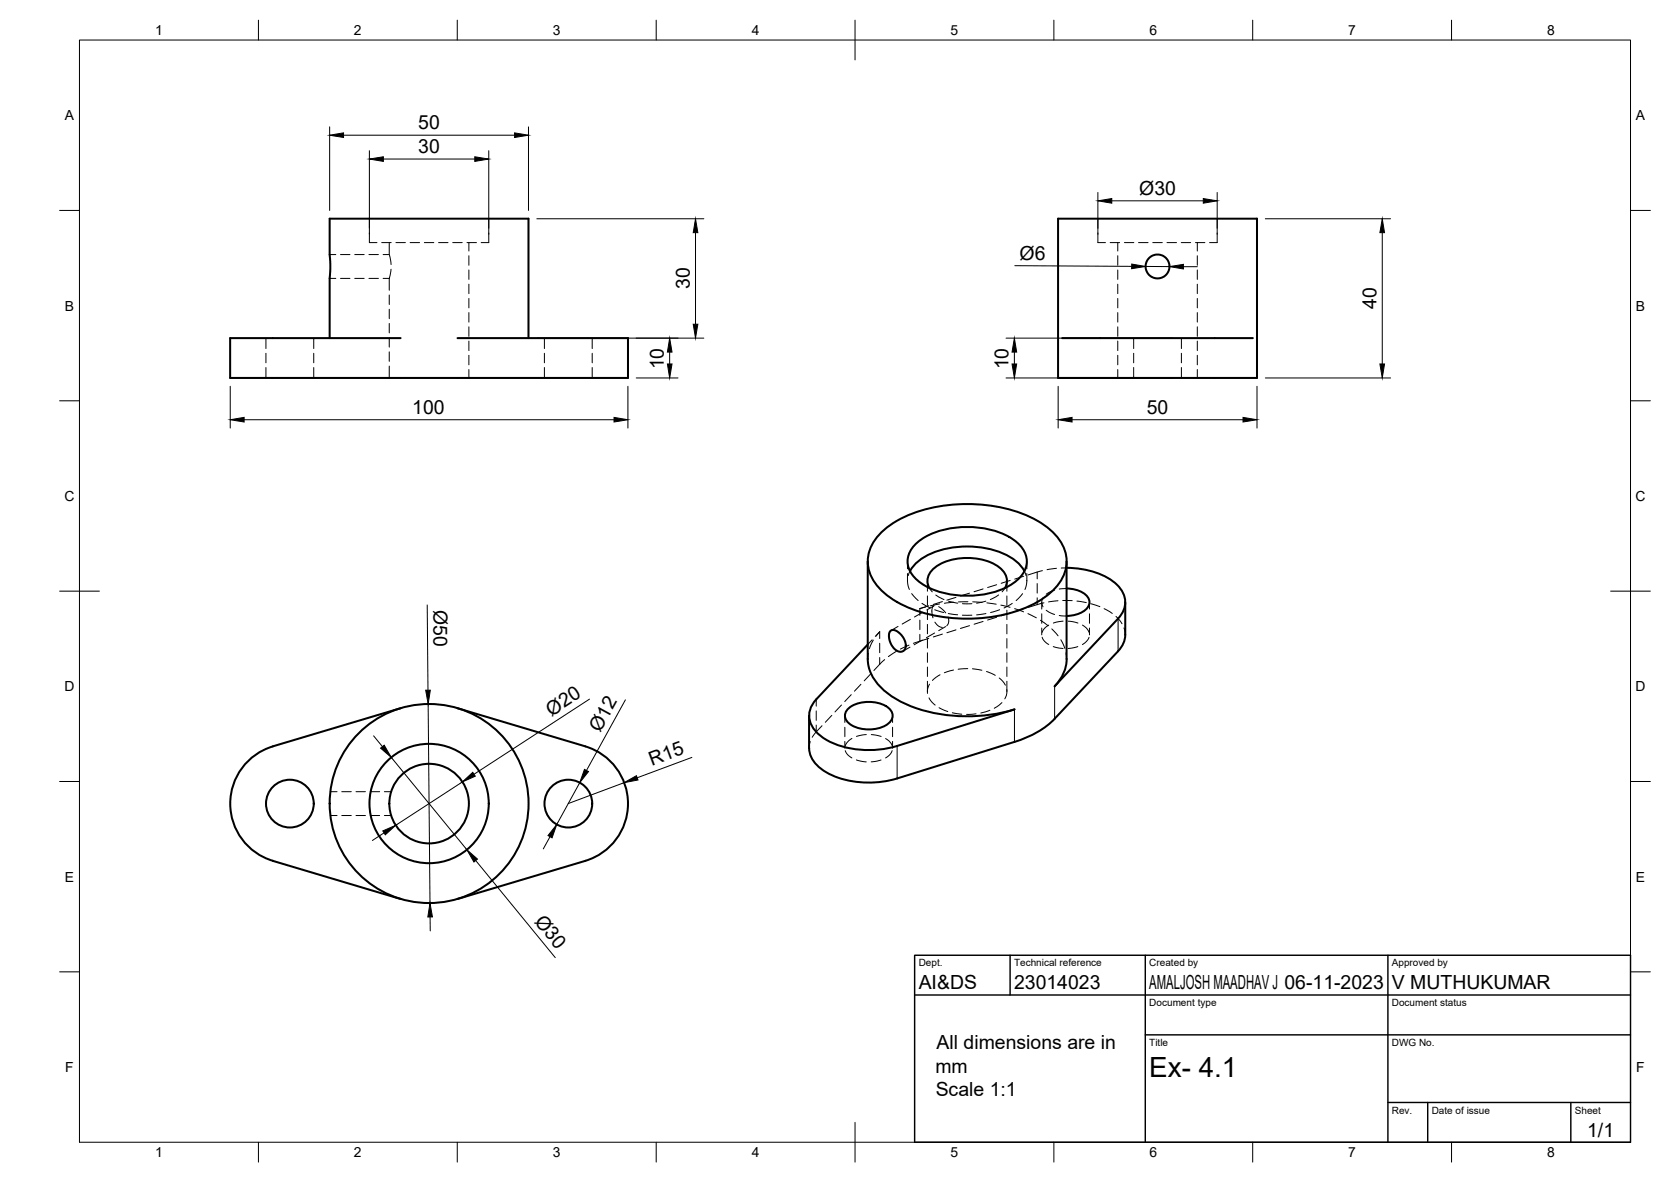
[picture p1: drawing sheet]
<svg xmlns="http://www.w3.org/2000/svg" width="420mm" height="297mm" viewBox="0 0 420 297" stroke-linecap="round" stroke-linejoin="round" font-family="sans-serif">
<!-- layer: Hidden -->
<g fill="none" stroke="#000" stroke-width=".25">
<path d="M92.9 58.6v2.4h1.9M92.9 55v2.4M122.9 58.6v2.4h-1.9M122.9 55v2.4M276.1 58.6v2.4h1.9M276.1 55v2.4M306 58.6v2.4h-1.9M306 55v2.4M82.9 70h1.5M82.9 64h1.5M85.6 70h2.4M85.6 64h2.4"/>
<path d="M89.2 70h2.4M89.2 64h2.4M92.8 70h2.3M92.8 64h2.3M96 61h2.4M96.3 70h1.6M97.9 61v3h-1.6M97.9 70v2.9M97.9 74.1v2.4M97.9 77.7v2.4M97.9 64.1l.4 2.4M98.3 67.7l-.4 2.3"/>
<path d="M99.5 61h2.4M103.1 61h2.4M106.7 61h2.4M110.3 61h2.3M113.8 61h2.4M117.4 61h2.4M117.9 61v2.1M117.9 64.3v2.4M117.9 67.8v2.4M117.9 71.4v2.4M117.9 75v2.4M117.9 78.6v2.3"/>
<path d="M279.1 61h2.4M281.1 61v2.1M281.1 64.3v2.4M281.1 67.8v2.4M281.1 71.4v2.4M281.1 75v2.4M281.1 78.6v2.3M282.7 61h2.4M286.3 61h2.4M289.9 61h2.3M293.4 61h2.4M297 61h2.4"/>
<path d="M300.6 61h2.4M301.1 61v2.1M301.1 64.3v2.4M301.1 67.8v2.4M301.1 71.4v2.4M301.1 75v2.4M301.1 78.6v2.3M66.9 85v2.6M66.9 88.8v2.4M66.9 92.4v2.6M78.9 85v2.6M78.9 88.8v2.4"/>
<path d="M78.9 92.4v2.6M97.9 81.3v2.4M97.9 84.9v2.3M97.9 88.4v2.4M97.9 92v3M117.9 82.1v2.4M117.9 85.7v2.4M117.9 89.3v2.4M117.9 92.9v2.1M136.9 85v2.6M136.9 88.8v2.4M136.9 92.4v2.6"/>
<path d="M148.9 85v2.6M148.9 88.8v2.4M148.9 92.4v2.6M281.1 82.1v2.4M281.1 85.7v2.4M281.1 89.3v2.4M281.1 92.9v2.1M285.1 85v2.6M285.1 88.8v2.4M285.1 92.4v2.6M297.1 85v2.6M297.1 88.8v2.4"/>
<path d="M297.1 92.4v2.6M301.1 82.1v2.4M301.1 85.7v2.4M301.1 89.3v2.4M301.1 92.9v2.1M220.3 159.9l.9-1.1-1.1 1.1M225.8 157.4l-1.7 1M228.2 141.1v1.8M228.2 144.1v1.9M228.2 145.8l.2 1.5 .3 .8M228.8 143.5l-.4 1.2M228.9 155.6l-2.1 1.2"/>
<path d="M229.3 149.2l1.6 1.7M231.8 151.6l2.1 1.2M232 153.9l-2.1 1.2M233.2 146v2.6M233.2 149.8v2.4M233.2 153.3v2.4M233.2 156.9v2.4M233.5 152.2l-2.2 .7 1.5-.4M233.7 147.8l.7 .9M234.8 152.3l-1.8 1M234.9 152.2l-.4 .3-.2 .8 .3 2M235 159.1l-2.1 1.2"/>
<path d="M235 153.2l2.3 .7M235.1 156.3v.1a2.51 2.51 0 0 0 1.8 1.3M235.3 149.5l2.1 1.2M236 152.4l1.1 .8 .7 .8M236.3 151.8l-2.4 .4M237 151.2l-2.3 .7M237 159.3l-2.3 .8M237.8 157.5l-1.8 1M238.4 155.1a2 2 0 0 1-.4 2.2M238.4 154.2l2.4 .3M238.5 151.1l2.3 .5M239.8 151.3l-2.4 .3"/>
<path d="M240.4 150.1l-2.3 .7M240.4 158.3l-2.3 .7M242 154.6h2.4M242 151.7h2.4M243.4 151.2l-2.4 .1M243.8 149.1l-2.3 .7M243.8 157.2l-2.3 .7M244.6 151.2l2.4 .2M247.2 148l-2.3 .7M247.2 156.2l-2.3 .7M247.9 151.1l-2.3 .5M247.9 154.2l-2.3 .3"/>
<path d="M248.1 151.5l2.4 .3M250.6 146.9l-2.3 .7M250.6 155.1l-2.3 .7M251.1 149.5l-2.1 1.2M251.4 153.2l-2.3 .7M251.7 152.1l2.3 .5M252.7 147.8l-.7 .9M253.2 146v2.6M253.2 149.8v2.4M253.2 153.3v2.4M253.2 156.9v2.4M254 145.9l-2.3 .7"/>
<path d="M254 154.1l-2.3 .7M254.5 151.6l-2 1.2M255.1 153l2.3 .8M257.1 149.2l-1.6 1.7M257.4 144.8l-2.3 .7M257.4 153l-2.3 .7M257.6 143.5l.4 1.2M258.2 145.8l-.2 1.5-.3 .9M258.2 141.1v1.8M258.2 144.1v1.9M258.5 154.2l2.1 1.1M261.6 155.9l1.9 1.4"/>
<path d="M261.9 151.3v1.8M261.9 154.2v2.4M261.9 157.8v1.7M262.1 143.4l-3.5 1.1M262.3 150.2l-.4 1.1 .4 1.2M262.5 151.5l-3.9 1.1M263.1 153.4l2.1 1M263.7 157.1l-1.1 .9-.6 .9M264.5 158l1.5 1.8M265.2 148.3l-2.1 1M265.6 142.8l-2.3 .4M266 151l-2.3 .3"/>
<path d="M266.3 154.7l1.9 .1M267.2 150.9h2.4M267.3 156.1l-2.4 .5M268.2 147.9l-1.9 .1M268.2 142.7l-1.4 .1M268.6 156.1l2.4 .5M270.8 151.1l2.3 .3M272.2 157.1l.8 .6 .8 1.2M273.9 151.3v1.8M273.9 154.2v2.4M273.9 157.8v1.7M274.3 151.7l2.2 .8"/>
<path d="M277.6 153l2.1 1.2M280.6 154.9l1.5 1.8M282.6 157.8l.3 1.7M209.1 179.8l-1.6 1.7M211.6 177.2l-1.6 1.7M212.4 179.9v1.7M214 174.6l-1.6 1.7M216.5 172l-1.7 1.7M218.3 164.2l-.1 1.4M218.9 169.4l-1.6 1.7M219.3 160.8l-1.1 1.2M219.6 160.9l-1 2.1"/>
<path d="M222.4 165.8l-2.7 2.7M224.4 179.9v1.7M225.4 163.7l-2 1.3M228.6 162.1l-2.2 1M228.8 162.6l-1.7 1M231.9 160.9l-2.1 1.1M233.2 160.5v2.4M233.2 164v2.4M233.2 167.6v2.4M233.2 171.2v2.6M233.5 160.4l-3.8 1.3M233.6 175.4l.5 .7 1 1.1"/>
<path d="M233.7 171.9l-.4 1.2-.1 1.2M236.1 177.8l2.2 1M236.4 169.6l-2 1.4M239.5 179.1l2.3 .4M239.8 168.4l-2.4 .7M243.3 168l-2.4 .2M244.5 168.1l2.4 .3M245.4 179.4l-2.4 .1M248.1 168.7l2.2 1M248.9 178.5l-2.3 .7M251.2 170.4l.9 .8 .7 1M251.9 176.6l-1.9 1.4"/>
<path d="M253.2 173.3l-.2 1.5-.4 .8M253.2 160.5v2.4M253.2 164v2.4M253.2 167.6v2.4M253.2 171.2v2.6M262 160.1l.6 1 1.1 .9M264.8 162.5l2.5 .5M266.7 160.8l1 2.1M268 164.1l.2 1.5M271 162.5l-2.4 .5M273.8 160.2l-.7 1-.9 .8M83.1 199h1.7"/>
<path d="M85.9 199h2.4M89.5 199h2.4M93.1 199h2.4M96.6 199h1.7M203.7 186.4l-.3 1.6M206.7 182.4l-2.5 2.9M212.4 182.8v2.3M212.4 186.3v1.7M212.5 188.6l.6 1.1 1.1 .8M214.2 185.6l-1.1 .9-.6 .9M215.3 191l2.5 .5M217.8 184.6l-2.5 .5"/>
<path d="M219.1 184.6l2.5 .5M221.5 191l-2.4 .5M222.7 185.6l.9 .6 .7 1.2M224.3 188.6l-.7 1.1-.9 .8M224.4 182.8v2.3M224.4 186.3v1.7M83.1 204.9h1.7M85.9 204.9h2.4M89.5 204.9h2.4M93.1 204.9h2.4M96.6 204.9h1.7"/>
</g>
<!-- layer: Visible -->
<g fill="none" stroke="#000" stroke-width=".51">
<path d="M266 55h50.1v40h-50.1zM82.9 85v-15.2l.2-2.1-.2-12.7h50v30M100.7 85h-42.8v10h100v-10h-42.9M267.1 85h47.9M221.3 134.2a28.5 28.5 0 0 1 16.9-7.2 38.3 38.3 0 0 1 22.7 3.9 14 14 0 0 1 7.1 8.2 10 10 0 0 1-4.1 10 32.1 32.1 0 0 1-19.7 6.4 35.6 35.6 0 0 1-20.3-5.3 11.2 11.2 0 0 1-5.7-9.8 10.1 10.1 0 0 1 3.1-6.2zM230.4 136.5a20.2 20.2 0 0 1 15.1-4 17.2 17.2 0 0 1 11.3 4.9 5.6 5.6 0 0 1-.9 8.2 20.2 20.2 0 0 1-15 4 17.2 17.2 0 0 1-11.3-4.8 5.6 5.6 0 0 1 .8-8.3zM218.2 141.1v24.5M223.8 158.6a1.77 1.77 0 0 1 2.5 .7l.8 .9 .5 1.3a1.59 1.59 0 0 1-.5 2.1 1.59 1.59 0 0 1-2.2-.5l-.7-.9-.6-1.4-.1-1.3zM228.8 143.5a13.7 13.7 0 0 1 10-5.8 22.5 22.5 0 0 1 16 2.8 8.6 8.6 0 0 1 2.8 3M233.7 147.8a4 4 0 0 1 1.8-5.5 15.2 15.2 0 0 1 15.4 0 4 4 0 0 1 1.8 5.5M268.2 141.1v24.5M268.2 147.9a5.9 5.9 0 0 1 5.6 2.8 2.83 2.83 0 0 1-1.9 3.2 8.8 8.8 0 0 1-3.7 .9"/>
<path d="M268.2 142.7a18.9 18.9 0 0 1 12.7 4.3 5.6 5.6 0 0 1 .2 8.5l-15.9 17M282.9 151.3v8.8l-.3 1.3-.6 1.1-16.8 18.1M100.7 178l-32.1 9.6a15 15 0 0 0-10.7 14.3 15 15 0 0 0 10.7 14.4l32.1 9.6M115 178l32.2 9.6a15 15 0 0 1 10.7 14.3 15 15 0 0 1-10.7 14.4l-32.2 9.6M203.4 179.9v8.1M213.5 177.9a8.9 8.9 0 0 1 9.9 0 2.49 2.49 0 0 1 1 2.4 2.49 2.49 0 0 1-1.7 2 9.1 9.1 0 0 1-9.2-.5 2.36 2.36 0 0 1 0-3.9zM218.2 165.6a12 12 0 0 0 6.5 9.7 38.2 38.2 0 0 0 25.9 4.1l4.5-1.1-29.5 9.2M218.2 162l-12.9 13.7a5.7 5.7 0 0 0 .5 8.8 21.2 21.2 0 0 0 17 3.6l2.8-.6M268.2 165.6a9.9 9.9 0 0 1-3 6.9M203.5 188a7.3 7.3 0 0 0 4 5.9 23.5 23.5 0 0 0 18.1 1.7M265.2 180.6a23 23 0 0 1-10.1 5.8l-29.5 9.2"/>
<circle cx="291" cy="67" r="3"/>
<circle cx="72.9" cy="201.9" r="6"/>
<circle cx="107.9" cy="201.9" r="15"/>
<circle cx="107.9" cy="201.9" r="10"/>
<circle cx="107.9" cy="201.9" r="25"/>
<circle cx="142.9" cy="201.9" r="6"/>
</g>
<!-- layer: Hidden Narrow -->
<path d="M221.2 158.8v1.7M231.3 152.9v1.8M231.3 155.8v2.4M231.3 159.4v1.7M260.8 143.7v1.8M260.8 146.6v2.4M260.8 150.2v1.7M205.2 175.8v1.6M205.2 178.7v2.3M221.2 161.7v2.3M221.2 165.2v1.7M205.2 182.2v1.7" fill="none" stroke="#000" stroke-width=".25"/>
<!-- layer: Visible Narrow -->
<path d="M281.1 155.5v8.1M255.1 178.3v8.1M265.2 172.5v8.1M225.6 187.5v8.1" fill="none" stroke="#000" stroke-width=".25"/>
<!-- layer: BORDER -->
<g fill="none" stroke="#000" stroke-width=".25">
<path d="M20 10.1h390v276.9h-390zM65 5.1v5M115 5.1v5M165 5.1v5M215 5.1v10M265 5.1v5M315 5.1v5M365 5.1v5M15 52.9h5M410 52.9h5M15 100.7h5M410 100.7h5"/>
<path d="M15 148.6h10M405 148.6h10M15 196.4h5M410 196.4h5M15 244.2h5M410 244.2h5M65 287v5M115 287v5M165 287v5M215 282.1v9.9M265 287v5M315 287v5"/>
<path d="M365 287v5"/>
</g>
<!-- layer: TITLEBLOCK -->
<path d="M230 240.1h180v46.9h-180zM230 250h180M254 240.1v9.9M288 240.1v46.9M349 240.1v46.9M288 260.1h122M349 277.1h61M359 277.1v9.9M395 277.1v9.9" fill="none" stroke="#000" stroke-width=".36"/>
<!-- layer: FD_Dimensions -->
<g fill="none" stroke="#000" stroke-width=".25">
<path d="M82.9 31.9v21M86.4 34h43M92.9 37.9v21M96.4 40h23M122.9 37.9v21M132.9 31.9v21M135 55h42M174.9 58.5v23M276.1 48.4v10.5M279.5 50.5h23.1M306 48.4v10.5M318.2 55h31.5"/>
<path d="M347.6 58.5v33M255.2 66.8l29.4 .1M288.1 67h5.9M297.6 67h3.5M57.9 97.1v10.5M135 85h42M157.9 97.1v10.5M160 95h10.5M168.4 88.5v3M253 85h42M253 95h42M255.1 88.5v3"/>
<path d="M266.1 97.1v10.5M316.1 97.1v10.5M318.2 95h31.5M61.4 105.5h93M269.6 105.5h42.9M107.4 152l.2 21.4M107.7 176.9l.4 50M148.2 175.7l-29 18.9M157.2 175.9l-9.7 17.7M93.9 184.9l2.3 2.7M98.4 190.3l19 23.2M116.3 196.5l-16.8 10.9"/>
<path d="M145.8 196.7l-5.8 10.5M156.9 196.7l-14 5.2M174 190.3l-13.8 5.2M96.6 209.3l-3 1.9M119.6 216.2l20 24.5M138.3 210.3l-1.7 3M108.1 230.4l.1 3.5"/>
</g>
<g fill="#000" stroke="#000" stroke-width=".25">
<path d="M82.9 34l3.5-.6v1.2zM92.9 40l3.5-.6v1.2zM119.4 39.4l3.5 .6-3.5 .6zM129.4 33.4l3.5 .6-3.5 .6zM174.9 55l.6 3.5h-1.2zM276.1 50.5l3.4-.6v1.2zM302.6 49.9l3.4 .6-3.4 .6zM347.6 55l.5 3.5h-1.1zM284.6 66.4l3.5 .6-3.6 .5zM294 67l3.6-.6v1.2zM168.4 85l.6 3.5h-1.2zM167.8 91.5h1.2l-.6 3.5z"/>
<path d="M174.3 81.5h1.2l-.6 3.5zM254.5 91.5h1.1l-.5 3.5zM255.1 85l.5 3.5h-1.1zM347 91.5h1.1l-.5 3.5zM57.9 105.5l3.5-.6v1.2zM154.4 104.9l3.5 .6-3.5 .6zM266.1 105.5l3.5-.6v1.2zM312.5 104.9l3.6 .6-3.6 .6zM107 173.4h1.2l-.5 3.5zM95.7 188l.9-.7 1.8 3zM116.3 196.5l2.6-2.4 .6 1zM147 193.3l1 .6-2.2 2.8z"/>
<path d="M156.9 196.7l3.1-1.8 .4 1.1zM96.2 208.8l3.3-1.4-2.6 2.4zM117.4 213.5l2.7 2.4-.9 .7zM140 207.2l-1.2 3.4-1-.6zM108.1 226.9l.6 3.5h-1.1z"/>
</g>
<text font-size="7" x="289" y="270.6">Ex- 4.1</text>
<g font-size="4.9">
<text x="105.2" y="32.5">50</text>
<text x="105.2" y="38.5">30</text>
<text x="286.4" y="48.9">Ø30</text>
<text x="256.4" y="65.2">Ø6</text>
<text x="173.4" y="72.7" transform="rotate(-90 173.4 72.7)">30</text>
<text x="346.1" y="77.6" transform="rotate(-90 346.1 77.6)">40</text>
<text x="166.9" y="92.8" transform="rotate(-90 166.9 92.8)">10</text>
<text x="253.6" y="92.8" transform="rotate(-90 253.6 92.8)">10</text>
<text x="103.7" y="104">100</text>
<text x="288.4" y="104">50</text>
<text x="109" y="153.2" transform="rotate(89 109 153.2)">Ø50</text>
<text x="138.7" y="180.1" transform="rotate(-33 138.7 180.1)">Ø20</text>
<text x="150.9" y="184.2" transform="rotate(-61 150.9 184.2)">Ø12</text>
<text x="163.9" y="192.5" transform="rotate(-20 163.9 192.5)">R15</text>
<text x="134.2" y="231.6" transform="rotate(51 134.2 231.6)">Ø30</text>
<text x="231" y="248.5">AI&amp;DS</text>
<text x="255" y="248.5">23014023</text>
<text x="289" y="248.5">AMALJOSH MAADHAV J 06-11-2023</text>
<text x="350" y="248.5">V MUTHUKUMAR</text>
<text x="235.5" y="263.7">All dimensions are in</text>
<text x="235.2" y="269.5">mm</text>
<text x="235.3" y="275.4">Scale 1:1</text>
<text x="399.1" y="285.7">1/1</text>
</g>
<g font-size="3.5">
<text x="39" y="8.8">1</text>
<text x="89" y="8.8">2</text>
<text x="139" y="8.8">3</text>
<text x="189" y="8.8">4</text>
<text x="239" y="8.8">5</text>
<text x="289" y="8.8">6</text>
<text x="339" y="8.8">7</text>
<text x="389" y="8.8">8</text>
<text x="16.3" y="30.2">A</text>
<text x="411.3" y="30.2">A</text>
<text x="16.3" y="78">B</text>
<text x="411.3" y="78">B</text>
<text x="16.2" y="125.9">C</text>
<text x="411.2" y="125.9">C</text>
<text x="16.2" y="173.7">D</text>
<text x="411.2" y="173.7">D</text>
<text x="16.3" y="221.6">E</text>
<text x="411.3" y="221.6">E</text>
<text x="16.4" y="269.4">F</text>
<text x="411.4" y="269.4">F</text>
<text x="39" y="290.8">1</text>
<text x="89" y="290.8">2</text>
<text x="139" y="290.8">3</text>
<text x="189" y="290.8">4</text>
<text x="239" y="290.8">5</text>
<text x="289" y="290.8">6</text>
<text x="339" y="290.8">7</text>
<text x="389" y="290.8">8</text>
</g>
<g font-size="2.5">
<text x="231" y="242.9">Dept.</text>
<text x="255" y="242.9">Technical reference</text>
<text x="289" y="242.9">Created by</text>
<text x="350" y="242.9">Approved by</text>
<text x="289" y="252.8">Document type</text>
<text x="350" y="252.8">Document status</text>
<text x="289" y="262.9">Title</text>
<text x="350" y="262.9">DWG No.</text>
<text x="350" y="279.9">Rev.</text>
<text x="360" y="279.9">Date of issue</text>
<text x="396" y="279.9">Sheet</text>
</g>
</svg>
